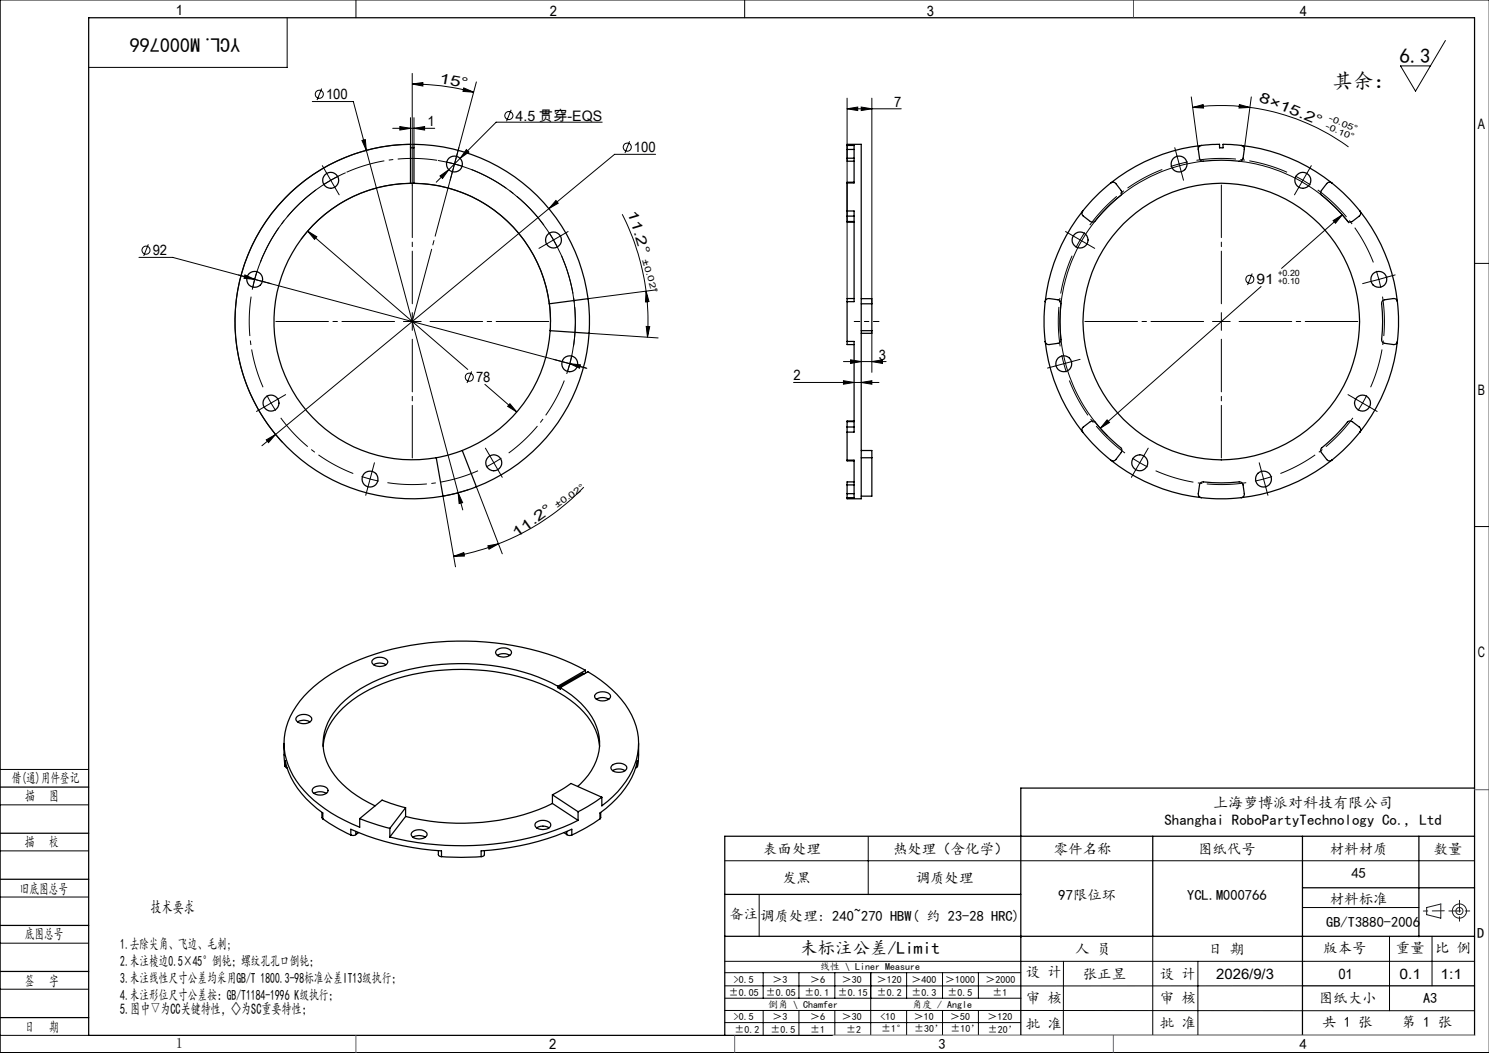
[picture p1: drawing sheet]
<svg xmlns="http://www.w3.org/2000/svg" width="420mm" height="297mm" viewBox="0 0 420 297" stroke-linecap="round" stroke-linejoin="round" font-family="sans-serif">
<g fill="none" stroke="#000" stroke-width=".28">
<path d="M100.4 0v5M210 0v5M420 0h-419.9v297h419.9M81 5v14h-56M407.7 11.4l-8.4 14.3-4.3-7.1h8.5M88.1 28.6h11.6l3.6 13.8M90.7 25l-1.3 3.2M102.1 39.6l.9-.2 .3 3zM110.8 36.2h11.8M112.8 35.7l3 .5-3 .5zM115.8 33.2v7.5M116.3 20.7v31.5"/>
<path d="M116.3 23.7l3-.4v1zM116.3 23.7l8.1 .5 4.6 .7 4.6 1.1M116.8 33.2v7.5a50 50 0 0 0-46.3 29.8 50 50 0 0 0 9.2 54.3M116.8 36.2l3-.5v1zM130.8 24.8l2.8 1.2-3-.2zM134.4 23.1l-6.2 23.1M144.2 31l-1.3 3.2M169.9 34.5h-30l-16.9 16.9M177.6 39.9l-1.3 3.2M238.9 30.7l3-.5v1zM238.9 27.7v56.5M238.9 30.7h15.3"/>
<path d="M242.9 30.2l3 .5-3 .5zM245.9 27.7v58M336 27.3l2 14.9M336.4 30.3l3-.8 .1 1zM336.4 30.3l6.9-.5h4.6l4.6 .5M349.6 29.5l2.9 .8-3 .2zM352.5 30.3a60.8 60.8 0 0 1 27.9 11.1M353 27.3l-2 14.9M97.5 48.7a46.1 46.1 0 0 0-26.3 33M103.3 42.4l27.2 101.4M123.5 45.3a46 46 0 0 1 36.3 60.2M124.1 49.6l2.5-1.7-1.8 2.4z"/>
<path d="M131.6 42.2l.7 .7-2.5 1.8zM154.8 58.8l-77.1 63.8M156.8 56.5l.6 .8-2.6 1.5zM184.9 43.5h-11.5l-18.6 15.3M339.4 45.5a45.5 45.5 0 0 0-37.9 30.2 45.5 45.5 0 0 0 10.9 47.3M349.5 45.5a45.3 45.3 0 0 1 31 17.4M39.2 72.6h9.5l23.2 6.2M41.8 68.9l-1.3 3.3M69.1 77.5l2.8 1.3-3.1-.3zM69.4 78.1l2.5 .7M71.9 78.8l88.8 23.8M71.9 78.8l-.6 2.4"/>
<path d="M71.9 78.8l2.4 .6M72.6 76.4l-.7 2.4M84.9 67.5a39 39 0 0 1 44.8-13.4 39 39 0 0 1 25.5 39.2M86.8 65.2l2.6 1.6-.7 .7zM86.8 65.2l45.1 39M175.5 60.4a68.4 68.4 0 0 1 6.7 21.7M353.2 77.1l-1.3 3.3M376 62.2l2.6-1.6-1.9 2.4zM378.6 60.6l-17.1 15.1M388.2 76.4l.7 2.4M388.9 78.8l.6 2.4M388.9 78.8l-2.4 .6"/>
<path d="M391.3 78.1l-2.4 .7M415.9 74.3h4.1M166.2 94l19.4 1.3M182.2 82.1l.9 3-1 .1zM182.2 82.1l.5 5.9-.1 7.1M182.3 92.1h1l-.7 3zM185.2 81.7l-19.3 2.5M245.9 93.3v11.7M355.7 80.8l-45.3 40M133 104.8l-1.3 3.2M136.8 108.4l9 7.8M143.8 113.9l2 2.3-2.6-1.6z"/>
<path d="M160.7 102.6l3 .3-.2 1zM160.7 102.6l4.8 1.3M223.8 107.9h24.1M237.9 102h12M237.9 107.4l3 .5-3 .5zM239.9 101.5l3 .5-3 .5zM242.9 107.9l3-.5v1zM245.9 102l3-.5v1zM312.3 118.4l.6 .8-2.5 1.6zM75.1 124.1l2.6-1.5-2 2.2zM77.7 122.6l-3.8 3.1M129.2 139l1.3 2.8-1 .2z"/>
<path d="M132.1 138.1l-7.1 1.8 3.5 20M134.4 137.3l7.3 18.9M164.7 137.4a67.7 67.7 0 0 1-24.1 16M128 156.9l2.8-1 .2 .9zM137.6 153.9l3-.5-2.7 1.5zM140.6 153.4l-6.8 2.2-5.8 1.3M415.9 148.5h4.1M0 217h25M0 227h25M0 240h25M244.9 236v16.3M0 253h25"/>
<path d="M204.4 242.8h211.5M214.1 252.4v11.8M367.4 256h32.8M0 266h25M0 279h25M204.4 271.1h211.5M204.4 278.1h163M204.4 274.4h83.5M215.3 274.4v7.1M225.4 274.4v7.1M235.5 274.4v7.1M245.6 274.4v17.6"/>
<path d="M255.7 274.4v7.1M265.9 274.4v7.1M276 274.4v7.1M300 271.1l-.1 21M325.2 264.1v27.9M337.9 271.1v20.9M391.9 264.1v21M403.9 264.1v14M0 292h25M204.4 285l211.5 .1M204.4 288.4h83.5M204.5 281.5h83.5"/>
<path d="M215.3 285v7M225.4 285v7M235.5 285v7M255.7 285v7M265.9 285v7M276 285v7M287.9 292h128"/>
<circle cx="90.1" cy="26.6" r="1.14"/>
<circle cx="143.5" cy="32.6" r="1.14"/>
<circle cx="176.9" cy="41.5" r="1.15"/>
<circle cx="41.2" cy="70.6" r="1.14"/>
<circle cx="352.6" cy="78.8" r="1.14"/>
<circle cx="132.4" cy="106.4" r="1.15"/>
</g>
<g fill="none" stroke="#000" stroke-width=".28" stroke-dasharray="30.5 1.3 1.3 1.3" stroke-linecap="butt">
<path d="M93.3 50.8l-2.1 1.3M93.3 50.8l2.2-1.1M128.2 46.2l-2.4-.5M128.2 46.2l2.4 .8M332.6 46.2l-2.4 .8M332.6 46.2l2.4-.5M367.5 50.8l-2.2-1.1M367.5 50.8l2.1 1.3M156.1 67.7l-1.3-2.2M156.1 67.7l1.2 2.2M304.7 67.7l-1.2 2.2M304.7 67.7l1.3-2.2"/>
<path d="M76.5 113.7l1.3 2.1M76.5 113.7l-1.2-2.2M160.7 102.6l.6-2.4M160.7 102.6l-.7 2.4M300.1 102.6l.7 2.4M300.1 102.6l-.6-2.4M384.3 113.7l1.2-2.2M384.3 113.7l-1.3 2.1M104.4 135.1l2.4 .6M104.4 135.1l-2.4-.7M139.3 130.5l2.1-1.3M139.3 130.5l-2.2 1.2"/>
<path d="M321.5 130.5l2.2 1.2M321.5 130.5l-2.1-1.3M356.4 135.1l2.4-.7M356.4 135.1l-2.4 .6"/>
</g>
<g fill="none" stroke="#000" stroke-width=".28" stroke-dasharray="30.5 1.3 1.3 1.3" stroke-dashoffset="19.3" stroke-linecap="butt">
<path d="M89.1 53.6a46 46 0 0 0-15.7 20.4M123.3 45.2a46 46 0 0 0-25.5 3.4M327.8 47.8a46 46 0 0 0-20.4 15.7M363 48.6a46 46 0 0 0-25.5-3.4M153.4 63.5a46 46 0 0 0-20.4-15.7M302.4 72.1a46 46 0 0 0-3.4 25.6M387.4 74a46 46 0 0 0-15.7-20.4M70.8 83.7a46 46 0 0 0 3.4 25.5M161.8 97.7a46 46 0 0 0-3.4-25.6M79.2 117.9a46 46 0 0 0 20.4 15.7M301.6 107.3a46 46 0 0 0 15.7 20.5M386.6 109.2a46 46 0 0 0 3.4-25.5"/>
<path d="M109.3 136.1a46 46 0 0 0 25.5-3.3M143.5 127.8a46 46 0 0 0 15.7-20.5M326 132.8a46 46 0 0 0 25.5 3.3M361.2 133.6a46 46 0 0 0 20.4-15.7"/>
</g>
<g fill="none" stroke="#191924" stroke-width=".28">
<path d="M402.4 256l4-1v4l-4-1z"/>
<circle cx="411.7" cy="257" r="1"/>
<circle cx="411.7" cy="257" r="2"/>
</g>
<g fill="none" stroke="#000" stroke-width=".28" stroke-dasharray="30.5 1.3 1.3 1.3">
<path d="M92 48.7l-1.1-2M93.3 50.8l-1.3-2.1M93.3 50.8l1.2 2.2M94.5 53l1.2 2M127.6 48.7l-.6 2.1M128.2 46.2l.6-2.4M128.2 46.2l-.6 2.5M128.8 43.8l.6-2.1M332 43.8l-.6-2.1M332.6 46.2l-.6-2.4M332.6 46.2l.6 2.5M333.2 48.7l.6 2.1"/>
<path d="M366.3 53l-1.2 2M367.5 50.8l1.3-2.1M367.5 50.8l-1.2 2.2M368.8 48.7l1.1-2M69.4 78.1l-2.1-.6M74.3 79.4l2.2 .6M154 68.9l-2 1.2M156.1 67.7l2.2-1.3M156.1 67.7l-2.1 1.2M158.3 66.4l1.9-1.1M302.5 66.4l-1.9-1.1M304.7 67.7l-2.2-1.3"/>
<path d="M304.7 67.7l2.1 1.2M306.8 68.9l2 1.2M386.5 79.4l-2.2 .6M391.4 78.1l2.1-.6M116.3 90.7v-2.5M116.3 90.7h-2.5M116.3 90.7v2.5M116.3 90.7h2.5M344.5 90.7v-2.5M344.5 90.7h-2.5M344.5 90.7v2.5M344.5 90.7h2.5"/>
<path d="M74.3 114.9l-2 1.2M76.5 113.7l-2.2 1.2M76.5 113.7l2.1-1.3M78.6 112.4l2-1.1M158.3 101.9l-2.2-.5M160.7 102.6l2.4 .6M160.7 102.6l-2.4-.7M163.1 103.2l2.2 .6M297.7 103.2l-2.2 .6M300.1 102.6l-2.4 .6M300.1 102.6l2.4-.7M302.5 101.9l2.2-.5"/>
<path d="M382.2 112.4l-2-1.1M384.3 113.7l2.2 1.2M384.3 113.7l-2.1-1.3M386.5 114.9l2 1.2M103.7 137.5l-.5 2.2M104.4 135.1l-.7 2.4M104.4 135.1l.6-2.4M105 132.7l.6-2.2M138 128.4l-1.1-2M139.3 130.5l1.2 2.2M139.3 130.5l-1.3-2.1M140.5 132.7l1.2 1.9"/>
<path d="M320.3 132.7l-1.2 1.9M321.5 130.5l-1.2 2.2M321.5 130.5l1.3-2.1M322.8 128.4l1.1-2M355.8 132.7l-.6-2.2M356.4 135.1l.7 2.4M356.4 135.1l-.6-2.4M357.1 137.5l.5 2.2"/>
</g>
<path d="M111.3 90.7h-33.5M116.3 85.7v-33.5M116.3 95.7v33.5M121.3 90.7h33.5M339.5 90.7h-33.5M344.5 85.7v-33.5M344.5 95.7v33.5M349.5 90.7h33.5" fill="none" stroke="#000" stroke-width=".28" stroke-dasharray="30.5 1.3 1.3 1.3" stroke-dashoffset="15.6"/>
<path d="M247.9 90.7h-7" fill="none" stroke="#000" stroke-width=".28" stroke-dasharray="30.5 1.3 1.3 1.3" stroke-dashoffset="28.9"/>
<path d="M116.3 90.7l11.9-44.5" fill="none" stroke="#000" stroke-width=".28" stroke-dasharray="30.5 1.3 1.3 1.3" stroke-dashoffset="9.4"/>
<g fill="none" stroke="#000" stroke-width=".35">
<path d="M25 5h390.9v287h-390.9zM115.8 51.7a39 39 0 0 0-38.4 42.7 39 39 0 0 0 45.6 34.7M115.8 51.7v-11a50 50 0 0 0-49.3 54.6 50 50 0 0 0 58.5 44.6M115.8 51.7h1M115.8 41.7h1M116.8 51.7a39 39 0 0 1 38.1 34M116.8 51.7v-11a50 50 0 0 1 49.1 43.5M238.9 41v-.3h4v100h-4v-.3M238.9 59.5h2v25.6h-2M238.9 51.6v7.9M238.9 41h2v10.6h-2M238.9 59.5v1.5"/>
<path d="M238.9 41v1.2M238.9 44.6v.9h2M238.9 42.2v2.4M238.9 42.2h2M238.9 44.6h2M240.9 51.4h-2v.2M305.4 59.5a50.4 50.4 0 0 0-10.6 25.6M313.3 51.6a1.03 1.03 0 0 1 1.4 .2l1.6 2a1.03 1.03 0 0 1-.2 1.3 56.4 56.4 0 0 0-7.5 7.4l-.5 .1-.5-.1-2-1.5a1.03 1.03 0 0 1-.2-1.5M313.3 51.6a52.3 52.3 0 0 0-7.9 7.9M338.9 41a.98 .98 0 0 0-.9 1.2l.3 2.4a.98 .98 0 0 0 1.1 .9 58.4 58.4 0 0 1 10.5-.1l.7-.6 .4-2.6a.98 .98 0 0 0-.9-1.2M338.9 41l5.1-.3v1h1v-1l5.1 .3M338.9 41a50.4 50.4 0 0 0-25.6 10.6"/>
<path d="M350.1 41a50.4 50.4 0 0 1 25.6 10.6M375.7 51.6a1.03 1.03 0 0 0-1.5 .2l-1.5 2a1.03 1.03 0 0 0 .2 1.3 56.4 56.4 0 0 1 7.4 7.4l.6 .1 .5-.1 2-1.5a1.03 1.03 0 0 0 .2-1.5M375.7 51.6a52.3 52.3 0 0 1 7.9 7.9M383.6 59.5a50.4 50.4 0 0 1 10.6 25.6M238.9 62.5v.1h2M238.9 61h2M238.9 62.5h2M238.9 61v1.5M154.9 85.7l.4 4.7-.1 2.9M155.2 93.3a39.1 39.1 0 0 1-24.8 33.8M155.2 93.3l11 .7M165.9 84.2a48.4 48.4 0 0 1 .3 9.8"/>
<path d="M165.9 84.2l-11 1.5M166.2 94a49.9 49.9 0 0 1-31.8 43.3M238.9 96.3h2v25.6h-2M238.9 85.1v11.2M238.9 96.3v.9h2M240.9 84.2h-2v.9M242.9 84.2h3v1.5M242.9 85.7h3M242.9 93.3h3M245.9 85.7v7.6M245.9 93.3v.7h-3M294.8 85.1a.98 .98 0 0 1 1.1-.9l2.5 .4a.98 .98 0 0 1 .9 1.1 58.4 58.4 0 0 0-.1 10.4l-.6 .7-2.7 .4a.98 .98 0 0 1-1.1-.9"/>
<path d="M294.8 85.1a49.7 49.7 0 0 0 0 11.2M294.8 96.3a50.4 50.4 0 0 0 10.6 25.6M394.2 85.1a.98 .98 0 0 0-1.2-.9l-2.4 .4a.98 .98 0 0 0-.9 1.1 58.4 58.4 0 0 1 0 10.4l.7 .7 2.6 .4a.98 .98 0 0 0 1.2-.9M394.2 85.1a49.7 49.7 0 0 1 0 11.2M394.2 96.3a50.4 50.4 0 0 1-10.6 25.6M238.9 118.9v1.5M238.9 118.9h2M240.9 118.7h-2v.2M123 129.1l2 10.8M130.4 127.1l-3.6 1.2-3.8 .8M130.4 127.1l4 10.2M134.4 137.3a51 51 0 0 1-9.4 2.6"/>
<path d="M238.9 129.8h2v10.6h-2M238.9 121.9v7.9M238.9 120.4v1.5M238.9 129.8v.2h2M238.9 139.2v1.2M238.9 120.4h2M238.9 136.8v2.4M238.9 139.2h2M238.9 136.8h2M240.9 135.9h-2v.9M242.9 127.1h3v2M242.9 129.1h3"/>
<path d="M245.9 129.1v10.8h-3M305.4 121.9a1.03 1.03 0 0 1 .2-1.5l2-1.5a1.03 1.03 0 0 1 1.3 .2 56.4 56.4 0 0 0 7.4 7.4l.1 .6-.1 .5-1.6 2a1.03 1.03 0 0 1-1.4 .2M305.4 121.9a52.3 52.3 0 0 0 7.9 7.9M313.3 129.8a50.4 50.4 0 0 0 25.6 10.6M375.7 129.8a50.4 50.4 0 0 1-25.6 10.6M383.6 121.9a1.03 1.03 0 0 0-.2-1.5l-2-1.5a1.03 1.03 0 0 0-1.4 .2 56.4 56.4 0 0 1-7.4 7.4l-.1 .6 .2 .5 1.5 2a1.03 1.03 0 0 0 1.5 .2M383.6 121.9a52.3 52.3 0 0 1-7.9 7.9M338.9 140.4a.98 .98 0 0 1-.9-1.2l.3-2.4a.98 .98 0 0 1 1.1-.9 58.4 58.4 0 0 0 10.5 .1l.7 .6 .4 2.6a.98 .98 0 0 1-.9 1.2M338.9 140.4a49.7 49.7 0 0 0 11.2 0M105.2 186.1a2.73 2.73 0 0 1 4.2 .6 2.6 2.6 0 0 1-3.8 .9 .92 .92 0 0 1-.4-1.5zM105.4 187.5a3.3 3.3 0 0 1 3.5 0M140.1 183.4a3.1 3.1 0 0 1 4.1 .3 1.43 1.43 0 0 1-1.6 1.6h-1.1a1.28 1.28 0 0 1-1.3-.5 1.28 1.28 0 0 1-.1-1.4z"/>
<path d="M140.3 184.9a3.3 3.3 0 0 1 3.5 0M157.3 193.6a59.8 59.8 0 0 0-35.2-6 47.8 47.8 0 0 0-23.5 8.8 17 17 0 0 0-7.4 14.2 18.2 18.2 0 0 0 8 12.8l3.1 2.1 3.5 1.8M157.3 194l.7 .4v-.4M157.3 193.6v.4M158 194l7.8-4.5a28.7 28.7 0 0 1 13.6 15.3 18.1 18.1 0 0 1-4 17.1 29.9 29.9 0 0 1-5.6 5.4v-2.4M158 194a21.7 21.7 0 0 1 10.7 12.3 15.5 15.5 0 0 1-5.8 15.5M164.8 190.1l-.4-.2-7.1 4.1M165.1 189.1a75.3 75.3 0 0 0-41.5-8 66.3 66.3 0 0 0-31.9 10.1 25.3 25.3 0 0 0-11.3 15.4 19.8 19.8 0 0 0 6.7 17.8 43.2 43.2 0 0 0 14.4 8.9v-2.4M165.1 189.1v.8M165.1 189.1l-7.8 4.5M168 195.8a3.1 3.1 0 0 1 4.2 .3 1.43 1.43 0 0 1-1.7 1.6l-1.7-.2a1.05 1.05 0 0 1-1-.6 1.05 1.05 0 0 1 .2-1.1zM168.2 197.2a3.4 3.4 0 0 1 3.5 0"/>
<path d="M80.1 209.7l.1 4 .2 2.5M80.4 216.2v-1.6a24.7 24.7 0 0 0 10.7 14.7v1.7M80.4 216.2l.6 .4M83.7 202.2a2.71 2.71 0 0 1 4.2 .6 2.61 2.61 0 0 1-4.5 0zM84 203.6a3.3 3.3 0 0 1 3.5 0M91.2 210.5a17 17 0 0 1 6.8-12 48.7 48.7 0 0 1 27.4-9.5 56.5 56.5 0 0 1 33.9 7.4 19.5 19.5 0 0 1 9.8 13.6v.5M172.6 215.9a3.1 3.1 0 0 1 4.1 .3 1.43 1.43 0 0 1-1.5 1.6h-.6a1.68 1.68 0 0 1-2.2-1.6zM172.8 217.4a3.3 3.3 0 0 1 3.5 0M179.8 216.2v-1.6a24.8 24.8 0 0 1-10.6 14.7v1.7M179.8 216.2l-.5 .4M180.1 209.7v4.9l-.3 1.6M0 222h25"/>
<path d="M0 235h25M88.3 222.3a3 3 0 0 1 4.2 .3 1.38 1.38 0 0 1-1.6 1.6l-1.7-.1a1.07 1.07 0 0 1-1-.6 1.07 1.07 0 0 1 .1-1.2zM88.5 223.8a3.6 3.6 0 0 1 3.5 0M90.8 229.2v1.4l.3 .4M91.1 231a49 49 0 0 0 7.9 4.5M99 235.5v-1.6a73.2 73.2 0 0 0 25.5 6.1v1.6M100.4 235.4l-.7 .3-.7-.2M100.4 234.5v.9M101.1 234.8l-.7 .6M101.5 230.9l5.1 1.8 3.4 .9M110 233.6v2.5M114.4 227.8l-6.6-2.1-6.3 5.2"/>
<path d="M114.4 230.3l-4.4 5.8M114.4 227.8v2.5M114.4 227.8l-4.4 5.8M116.3 234.7a2.71 2.71 0 0 1 4.2 .6 2.6 2.6 0 0 1-3.9 1 .96 .96 0 0 1-.3-1.6zM116.5 236.1a3.3 3.3 0 0 1 3.5 0M123.6 239.9l.2 1.4 .7 .3M136.6 239.9l-.1 1.4-.8 .3M151.2 232a3.1 3.1 0 0 1 4.1 .3 1.38 1.38 0 0 1-1.6 1.6h-1.2a1.28 1.28 0 0 1-1.3-.5 1.28 1.28 0 0 1 0-1.4zM151.4 233.5a3.3 3.3 0 0 1 3.5 0M155.8 226.6a62.4 62.4 0 0 1-41.4 3.7M155.8 224.2l5.2-3.2 8.8 3.9M155.8 226.6l7.3 4.8"/>
<path d="M155.8 224.2v2.4M155.8 224.2l7.3 4.7M159.1 234.8l.8 .6M159.9 235.4l.6 .3 .8-.2M159.9 234.5v.9M161.3 235.5v-1.6a73.2 73.2 0 0 1-25.6 6.1v1.6M163.1 231.4a77.2 77.2 0 0 1-42.9 6.6l-5.2-.8-5-1.1M163.1 228.9v2.5M169.2 231a47.4 47.4 0 0 1-7.9 4.5M169.4 229.2v1.4l-.2 .4M169.8 224.9l-4.1 2.6-2.6 1.4M325.2 235.9v28.2"/>
<path d="M367.4 235.9v56.1M400.2 235.9v28.3M415.9 235.9h-211.5v56.1M415.9 222.3h-128v69.7M0 248h25M124.5 241.6a74 74 0 0 0 11.2 0M204.4 252.3h83.5M367.4 250.4h48.5M0 261h25M0 274h25M204.4 264.1h211.5M367.4 278.1h48.5"/>
<path d="M0 287h25"/>
<circle cx="93.3" cy="50.9" r="2.25"/>
<circle cx="128.2" cy="46.3" r="2.25"/>
<circle cx="332.6" cy="46.3" r="2.25"/>
<circle cx="367.5" cy="50.9" r="2.25"/>
<circle cx="71.9" cy="78.8" r="2.25"/>
<circle cx="156.1" cy="67.7" r="2.24"/>
<circle cx="304.7" cy="67.7" r="2.25"/>
<circle cx="388.9" cy="78.8" r="2.25"/>
<circle cx="344.5" cy="90.7" r="39"/>
<circle cx="76.5" cy="113.7" r="2.25"/>
<circle cx="160.7" cy="102.6" r="2.25"/>
<circle cx="300.1" cy="102.6" r="2.25"/>
<circle cx="384.3" cy="113.7" r="2.25"/>
<circle cx="104.4" cy="135.1" r="2.25"/>
<circle cx="139.3" cy="130.5" r="2.25"/>
<circle cx="321.5" cy="130.5" r="2.25"/>
<circle cx="356.4" cy="135.1" r="2.25"/>
</g>
<path d="M407.4 256.9l-5.9 .1M408.7 256.9h6M411.7 253.9v6" fill="none" stroke="#191924" stroke-width=".28" stroke-dasharray="6.3 1.3 1.3 1.3" stroke-dashoffset="3"/>
<path d="M235 292h180.9" fill="none" stroke="#c0c0c0" stroke-width=".28"/>
<path d="M319.7 0v5M415.9 222.7h4.1M100.4 292v5M207.2 292v5M314 292v5" fill="none" stroke="#00f" stroke-width=".28"/>
<path d="M406.4 255h.1" fill="none" stroke="#0ff" stroke-width=".28"/>
<g fill="#000">
<path d="M112.8 35.7l3 .5-3 .5zM116.8 36.2l3-.5v1zM237.9 107.4l3 .5-3 .5zM242.9 107.9l3-.5v1z"/>
<path d="M130.8 24.8l2.8 1.2-3-.2zM116.3 23.7l3-.4v1z"/>
<path d="M349.6 29.5l2.9 .8-3 .2zM336.4 30.3l3-.8 .1 1z"/>
<path d="M124.1 49.6l.7 .7 1.8-2.4zM131.6 42.2l-1.8 2.5 2.5-1.8zM75.1 124.1l.6 .7 2-2.2zM156.8 56.5l-2 2.3 2.6-1.5zM86.8 65.2l1.9 2.3 .7-.7zM143.8 113.9l-.6 .7 2.6 1.6zM160.7 102.6l2.8 1.3 .2-1zM69.1 77.5l-.3 1 3.1 .3zM129.2 139l.3 3 1-.2zM102.1 39.6l1.2 2.8-.3-3zM238.9 30.7l3-.5v1zM242.9 30.2l3 .5-3 .5zM312.3 118.4l-1.9 2.4 2.5-1.6zM376 62.2l.7 .8 1.9-2.4z"/>
<path d="M182.3 92.1h1l-.7 3zM182.2 82.1l.9 3-1 .1z"/>
<path d="M245.9 102l3-.5v1zM239.9 101.5l3 .5-3 .5z"/>
<path d="M128 156.9l2.8-1 .2 .9zM137.6 153.9l3-.5-2.7 1.5z"/>
</g>
<g font-size="5.8">
<text x="394.8" y="17.7">6.3</text>
<text x="375.9" y="24.9">其余：</text>
</g>
<text font-size="5.6" x="67.7" y="10.6" transform="rotate(-180 67.7 10.6)">YCL.M000766</text>
<text font-size="4.9" x="225.7" y="269">未标注公差/Limit</text>
<text font-size="4.7" x="42.5" y="257.5">技术要求</text>
<g font-size="4.2">
<text x="342.2" y="227.9">上海萝博派对科技有限公司</text>
<text x="328.5" y="232.8">Shanghai RoboPartyTechnology Co., Ltd</text>
<text x="33.9" y="286.1">5.图中▽为CC关键特性，◇为SC重要特性；</text>
</g>
<g font-size="4.1">
<text x="49.6" y="4.3">1</text>
<text x="155.1" y="4.6">2</text>
<text x="261.4" y="4.6">3</text>
<text x="366.6" y="4.6">4</text>
<text x="123.8" y="23.4" transform="rotate(10 123.8 23.4)">1 5 °</text>
<text x="92" y="28">100</text>
<text x="354.9" y="28.4" transform="rotate(23 354.9 28.4)">8 × 1 5 .2 °</text>
<text x="120.6" y="35.6">1</text>
<text x="145.4" y="34">4.5 贯穿-EQS</text>
<text x="252.2" y="30.1">7</text>
<text x="416.9" y="36.3">A</text>
<text x="178.8" y="42.9">100</text>
<text x="177" y="59.7" transform="rotate(73 177 59.7)">1 1 .2 °</text>
<text x="43.1" y="72">92</text>
<text x="354.4" y="80.2">91</text>
<text x="247.9" y="101.4">3</text>
<text x="134.3" y="107.8">78</text>
<text x="223.8" y="107.3">2</text>
<text x="416.9" y="111.3">B</text>
<text x="145.6" y="151.7" transform="rotate(-36 145.6 151.7)">1 1 .2 °</text>
<text x="416.9" y="185.3">C</text>
<text x="3.3" y="220.9">借(通)用件登记</text>
<text x="7.1" y="226">描</text>
<text x="13.9" y="226">图</text>
<text x="7" y="238.9">描</text>
<text x="13.8" y="238.9">校</text>
<text x="215.3" y="240.8">表面处理</text>
<text x="251.9" y="240.8">热处理（含化学）</text>
<text x="297.3" y="240.8">零件名称</text>
<text x="337.9" y="240.8">图纸代号</text>
<text x="375.1" y="240.8">材料材质</text>
<text x="404.4" y="240.8">数量</text>
<text x="220.6" y="249">发黑</text>
<text x="258.3" y="249">调质处理</text>
<text x="381.2" y="247.7">45</text>
<text x="5.6" y="252">旧底图总号</text>
<text x="298.6" y="253.7">97限位环</text>
<text x="334.9" y="253.7">YCL.M000766</text>
<text x="375.1" y="254.9">材料标准</text>
<text x="205.7" y="259.3">备注</text>
<text x="214.4" y="259.7">调质处理: 240~270 HBW( 约 23-28 HRC)</text>
<text x="374.1" y="261.4">GB/T3880-2006</text>
<text x="7" y="265">底图总号</text>
<text x="33.9" y="267.6">1.去除尖角、飞边、毛刺;</text>
<text x="303.3" y="269">人 员</text>
<text x="340.8" y="269">日 期</text>
<text x="373.2" y="268.7">版本号</text>
<text x="393.7" y="268.7">重量</text>
<text x="404.8" y="268.7">比 例</text>
<text x="416.7" y="264.6">D</text>
<text x="33.9" y="272.4">2.未注棱边0.5×45°倒钝；螺纹孔孔口倒钝；</text>
<text x="289.3" y="275.5">设 计</text>
<text x="7" y="278">签</text>
<text x="13.8" y="278">字</text>
<text x="33.9" y="277.2">3.未注线性尺寸公差均采用GB/T 1800.3-98标准公差IT13级执行；</text>
<text x="33.9" y="281.9">4.未注形位尺寸公差按：GB/T1184-1996 K级执行；</text>
<text x="305.4" y="276">张正昱</text>
<text x="327.2" y="276">设 计</text>
<text x="343.1" y="276">2026/9/3</text>
<text x="377.5" y="276">01</text>
<text x="394.8" y="276">0.1</text>
<text x="406.3" y="276">1:1</text>
<text x="289.3" y="283">审 核</text>
<text x="327.2" y="282.9">审 核</text>
<text x="372" y="283">图纸大小</text>
<text x="401.4" y="283">A3</text>
<text x="7" y="291">日</text>
<text x="13.8" y="291">期</text>
<text x="289.3" y="290.1">批 准</text>
<text x="327.2" y="290">批 准</text>
<text x="373" y="289.8">共 1 张</text>
<text x="395.4" y="289.8">第 1 张</text>
<text x="49.6" y="295.6">1</text>
<text x="154.9" y="296">2</text>
<text x="264.7" y="296">3</text>
<text x="366.6" y="296">4</text>
</g>
<g font-size="2.8">
<text x="231.3" y="273.6">线性 \ Liner Measure</text>
<text x="205.6" y="280.8">±0.05</text>
<text x="207" y="277.2">&gt;0.5</text>
<text x="216" y="280.8">±0.05</text>
<text x="217.9" y="277.2">＞3</text>
<text x="227" y="280.8">±0.1</text>
<text x="228.5" y="277.2">＞6</text>
<text x="236.3" y="280.8">±0.15</text>
<text x="237.5" y="277.2">＞30</text>
<text x="247.4" y="277.2">＞120</text>
<text x="247.4" y="280.8">±0.2</text>
<text x="257.1" y="277.2">＞400</text>
<text x="257.1" y="280.8">±0.3</text>
<text x="266.6" y="277.2">＞1000</text>
<text x="267.3" y="280.8">±0.5</text>
<text x="278" y="277.2">＞2000</text>
<text x="279.9" y="280.8">±1</text>
<text x="207" y="287.8">&gt;0.5</text>
<text x="216.6" y="284.3">倒角 \ Chamfer</text>
<text x="217.9" y="287.8">＞3</text>
<text x="228.5" y="287.8">＞6</text>
<text x="237.5" y="287.8">＞30</text>
<text x="248.4" y="287.8">&lt;10</text>
<text x="257.3" y="284.3">角度 / Angle</text>
<text x="257.8" y="287.8">＞10</text>
<text x="268" y="287.8">＞50</text>
<text x="278.5" y="287.8">＞120</text>
<text x="207.1" y="291.3">±0.2</text>
<text x="217.3" y="291.3">±0.5</text>
<text x="228.5" y="291.3">±1</text>
<text x="238.7" y="291.3">±2</text>
<text x="248.6" y="291.1">±1°</text>
<text x="257.8" y="291.1">±30’</text>
<text x="268.1" y="291.1">±10’</text>
<text x="278.6" y="291.2">±20’</text>
</g>
<g font-size="2.4">
<text x="374.6" y="34" transform="rotate(23 374.6 34)">-0.05°</text>
<text x="373.7" y="36.2" transform="rotate(23 373.7 36.2)">-0.10°</text>
<text x="181.1" y="73.4" transform="rotate(73 181.1 73.4)">± 0 .0 2 °</text>
<text x="360.6" y="77.8">+0.20</text>
<text x="360.6" y="80.2">+0.10</text>
<text x="157.2" y="143.4" transform="rotate(-36 157.2 143.4)">± 0 .0 2 °</text>
</g>
</svg>
